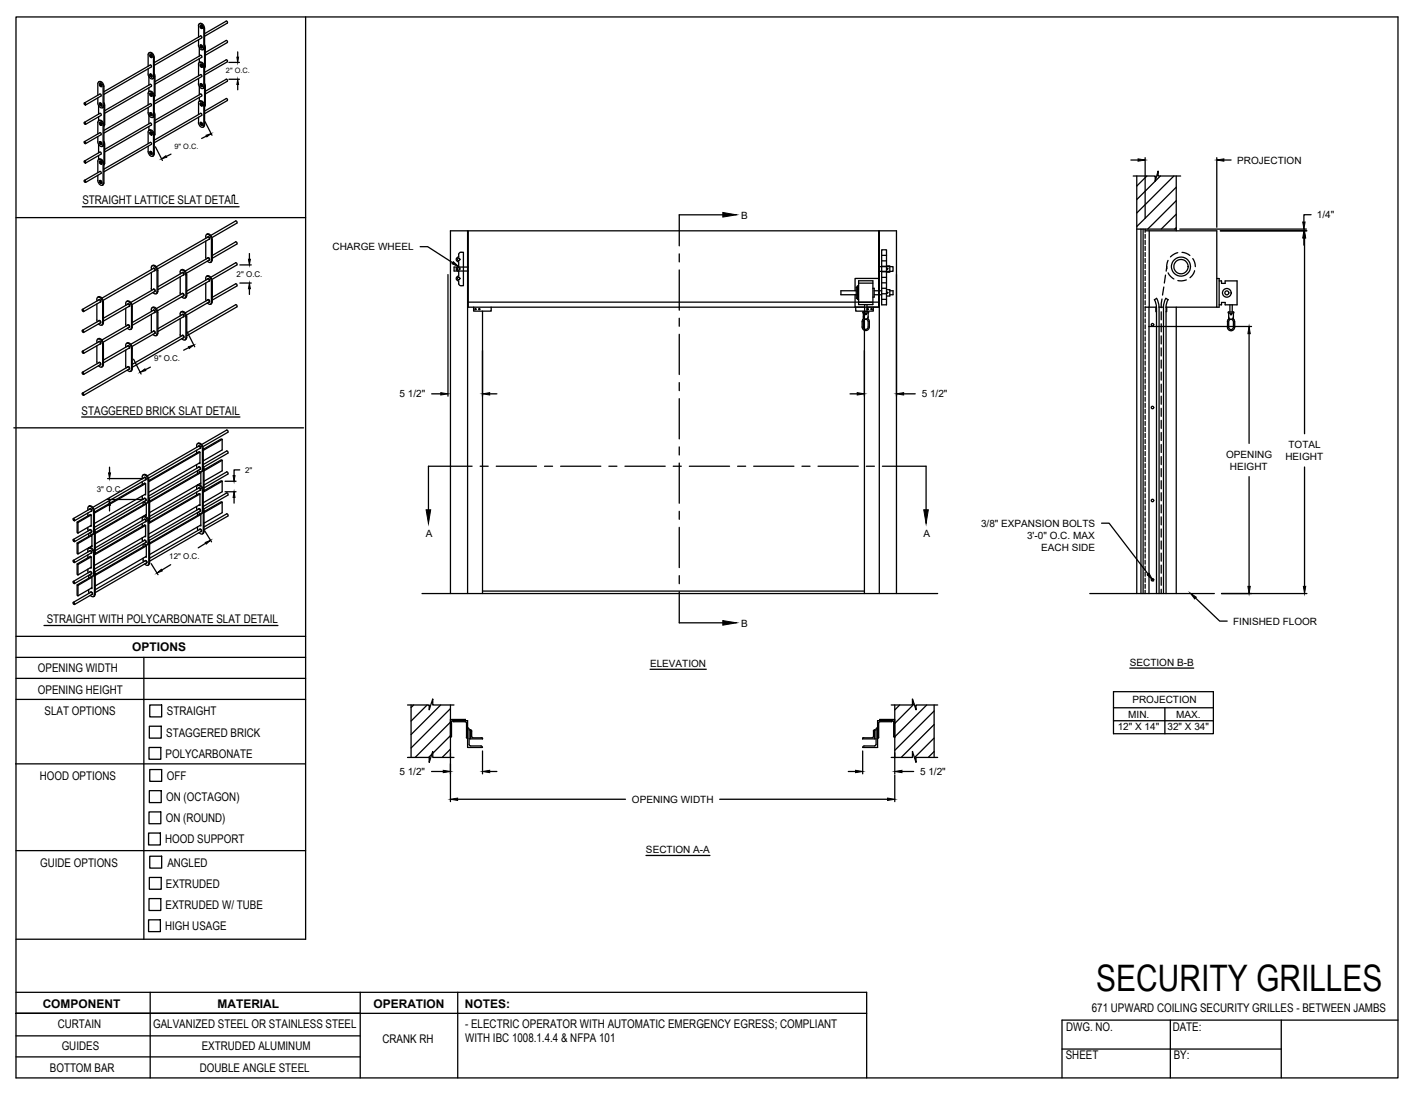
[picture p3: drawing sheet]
<svg xmlns="http://www.w3.org/2000/svg" width="279mm" height="216mm" viewBox="0 0 279 216" stroke-linecap="round" stroke-linejoin="round" font-family="sans-serif">
<!-- layer: ANNOTATIONS -->
<g fill="none" stroke="#000" stroke-width=".25">
<path d="M45.2 15.6h2M45.2 12.3h2M46.9 10.2v1.1M46.9 16.7v1M30.7 29l1.3 2.7M33.7 30.4l-.9 .5M40.4 24l1.4 2.7M40.7 26.9l-.9 .4M223.1 31.6h1.5M226 31.1v12M240.1 31.1v13.8M241.5 31.6h1.4"/>
<path d="M47.3 55.9h2.3M47.3 52.3h2.3M49.2 50v1.2M49.2 57v1.1M82.9 48.7h1.5l4.9 3.2M88.4 54.2v24M176.9 54.2v24M232.8 45.2h25M240.8 45.6h17.1M257.3 47v1.4M257.4 47v38.6M258.7 42.4h-1.4v1.4"/>
<path d="M26.4 70.9l1.4 2.9M29.7 72.5l-1 .5M36.9 65.5l1.5 2.9M37.3 68.6l-1.1 .5M85.2 77.7h1.8M95.2 69.2v9M96.6 77.7h1.4M167.7 77.7h1.4M170.6 69.2v9M178.3 77.7h2.3M226.7 64.4h20.3M246.5 65.8v21.7"/>
<path d="M21.2 94.4h7.1M21.2 98.6h7.1M21.6 92.2v1.1M21.6 99.7v1.1M44.4 97h2.2M44.4 95h2.2M46.2 98.2v1.1M47.3 92.7h-1.1v1.2M246.5 94.1v21.6M257.4 92.2v23.5M29.8 111.2l1.4 2.2M33.7 111.4l-1.8 1.1"/>
<path d="M40.4 104.8l1.3 2.1M40.6 107.2l-1.5 .9M217.4 103.3h1.4l7.7 10M235.9 118l4.8 4.6h1.4M241 117.1h16.9M128.3 132.1h11.1M219.7 136.5h19.7v8.3h-19.7zM219.7 139.7h19.7M222.9 131.8h12.6M229.8 139.7v5.1M85.2 152.3h2.3M88.9 148.6v9.6"/>
<path d="M90.3 157.7h33.1M95.2 148.2v4.5M96.6 152.3h1.4M142 157.7h33.1M167.4 152.3h1.4M170.2 148.2v4.5M176.6 148.6v4.1M176.6 153v5.2M178 152.3h2.3M219.7 142.2h19.7M127.5 168.8h12.6"/>
</g>
<g fill="#000" stroke="#000" stroke-width=".2">
<path d="M46.9 15.6l.2 1.1h-.4zM46.7 11.3h.4l-.2 1zM31.9 31.3l.8-.6 .2 .3zM40.7 26.7l1-.3-.9 .6zM224.6 31.3l1.4 .3-1.4 .2zM240.1 31.6l1.4-.3v.5zM49.2 55.9l.2 1.1h-.4zM49 51.2h.4l-.2 1.1zM89.5 51.6l1 1-1.3-.6zM257.3 45.6l.2 1.4h-.5zM257 43.8h.5l-.2 1.4zM257.4 45.6l.2 1.4h-.4z"/>
<path d="M27.7 73.5l.9-.7 .2 .3zM37.2 68.4l1-.3-.9 .7zM87 77.5l1.4 .2-1.4 .3zM95.2 77.7l1.4-.2v.5zM169.1 77.5l1.5 .2-1.5 .3zM176.9 77.7l1.4-.2v.5zM246.5 64.4l.2 1.4h-.5zM21.4 93.3h.4l-.2 1.1zM21.6 98.6l.2 1.1h-.4zM46.2 97l.2 1.2h-.4zM46 93.9h.4l-.2 1.1zM31 113.1l.8-.7 .2 .3z"/>
<path d="M40.5 107.1l1.1-.5-.9 .8zM226.4 113.5l.3-.3 .7 1.2zM234.9 117.1l1.2 .8-.4 .3zM246.2 115.7h.5l-.2 1.4zM257.2 115.7h.4l-.2 1.4zM87.5 152l1.4 .3-1.4 .2zM88.9 157.7l1.4-.2v.5zM95.2 152.3l1.4-.3v.5zM168.8 152l1.4 .3-1.4 .2zM175.1 157.5l1.5 .2-1.5 .3zM176.6 152.3l1.4-.3v.5z"/>
</g>
<!-- layer: CRANK RH -->
<g fill="none" stroke="#000" stroke-width=".25">
<path d="M223.6 34.7h4.3v1.1l.6-2v.9h4.5M224.3 34.7v82.4M226.3 34.7l-2 2M229 34.7l-4.7 4.7M231.6 34.7l-7.3 7.3M232.1 36.9l-7.8 7.8M232.1 39.6l-5.6 5.6M232.1 34.7v10.9M90.5 50.3l.2-.5h.7v6.6l-.7-.1-.2-.4M90.5 54.5a.48 .48 0 0 0-.5 .5 .48 .48 0 0 0 .5 .4v.5M90.5 50.7a.48 .48 0 0 0-.5 .5 .48 .48 0 0 0 .5 .5v.9M90.5 52.6a.48 .48 0 0 0-.5 .5 .48 .48 0 0 0 .5 .5v.9"/>
<path d="M90.5 50.3v.4M92.3 45.6v71.5M92.4 45.6v15h81v-15M92.4 52.7h-2.8v.8h2.8M92.4 59.6h81M168.7 57.4v-2.5h4.7v2.5M168.7 58.2v2.4h1.9M169 57.4h-3.1v.8h3.1M169.2 56.7h-.2v2.2h.2M169.4 55.4h2.8v4.7h-2.8zM169.4 56.4h-.2v2.7h.2M169.4 55.9h2.8"/>
<path d="M172.2 56.9h.3v1.7h-.3M172.5 57.4h1.5M172.5 58.2h1.5M173.4 52.6h2.8v1h-2.8M173.4 58.2v2.4h-2.3M173.5 45.6v71.5M174 49.3h.9v10.9h-.9zM174 53.6h.9M174 52.6h.9M174 59.1h.9M174 58h.9M174 56.9h.9"/>
<path d="M174 55.8h.9M174 54.7h.9M174 51.5h.9M174 50.4h.9M174.9 52.5h.7v1.2h-.7M174.9 57.2h.7v1.2h-.7M175 53h.1M175 57.8h.1M175.6 57.4h.6v.8h-.6M224.3 45.2h7.8M225.1 45.2v71.9M225.6 45.2v71.9"/>
<path d="M226 45.6h14.1v15h-10M226 45.2v.6M226 46.2v.8M226 47.4v.8M226 48.6v.8M226 49.8v.8M226 51v.8M226 52.2v.8M226 53.4v.8M226 54.6v.8M226 55.8v.8M226 57v.8"/>
<path d="M226 58.2v.7M226 59.4v.7M226.8 45.6v15M227.8 59.1l.3 .7 .1 .8M228.2 58.9l.4 1 .1 .7M228.2 58.9l-.4 .2M229.3 59l-.2 1.7M229.6 56.6l-.2 1.6M230 54.3l-.3 1.6M230 58.9l.5 .2-.3 .7-.1 .8M230 58.9l-.3 1-.1 .7M230.2 52.6l-.1 .9"/>
<path d="M230.5 51.4l-.3 1 .1 .6M230.5 53.8l.5 .8 .6 .5M232.1 42.3l-3 2.9M232.1 44.9l-.3 .3M232.4 49.9l-.6 .2-.9 .6M233.2 49.8l.9 .2 .7 .4M234.1 55.2l-.9 .2h-.8M235.4 51l.3 .7 .2 .9M235.7 53.4l-.2 .6-.7 .8M240.1 55h.5v5.6h-.5M240.6 55.4h.4v.5h.7v-.5h2.4v4.8h-2.4v-.5h-.7v.5h-.4M93.5 60.6v.8h3.4v-.8"/>
<path d="M95.2 61.4v55.7M168.8 60.6v.8h3.5v-.8M170.3 61.8h1v.7M170.3 61.8v.7M170.4 62.6l-.3 .7a2.18 2.18 0 0 0 .2 1.7 .71 .71 0 0 0 .8 .2 .71 .71 0 0 0 .4-.7v-1.2l-.2-.7M170.6 63.1a.48 .48 0 0 1 .7 .4v1a.48 .48 0 0 1-.5 .5 .48 .48 0 0 1-.5-.5v-1zM170.6 60.1v57M171.1 60.1v1.4M171.3 61.5l.1 .1-.1 .2M171.3 61.5h-1l-.1 .1 .1 .2M171.3 62.5a.48 .48 0 0 1-.5 .5 .48 .48 0 0 1-.5-.5M226 60.6h2.2"/>
<path d="M226 60.5v.8M226 61.7v.8M226 62.9v.8M226 64.1v.8M226 65.3v.8M226 66.5v.8M226 67.7v.8M226 68.9v.8M226 70.1v.8M226 71.2v.9M226 72.5v.7M226 73.6v.8"/>
<path d="M226 74.8v.8M226 76v.8M226 77.2v.8M226 78.4v.8M226 79.6v.8M226.7 60.6v56.5M228.1 60.6v.9h.1M228.2 60.6v56.5M228.7 60.6h.9M228.7 60.6v56.5M229.1 61.5v1.6M229.1 63.9v1.6"/>
<path d="M229.1 66.3v1.6M229.1 68.7v1.6M229.1 71.1v1.5M229.1 73.4v1.6M229.1 75.8v1.6M229.1 78.2v1.6M229.6 60.6v56.5M230.1 60.6v56.5M230.2 60.6v.9h-.1M232.1 60.6v56.5M242.4 63.5a.48 .48 0 0 1 .5-.5 .48 .48 0 0 1 .5 .5v1.1a.48 .48 0 0 1-.5 .4 .48 .48 0 0 1-.5-.4M242.4 61.8h1v.8a.48 .48 0 0 1-.5 .4 .48 .48 0 0 1-.5-.4"/>
<path d="M242.4 61.8v.8M242.4 63.5v1.1M242.5 62.6l-.3 .7a2.21 2.21 0 0 0 .2 1.8 .71 .71 0 0 0 .8 .1 .71 .71 0 0 0 .4-.6M242.7 60.2v1.4M243.1 60.2v1.4M243.4 61.6l.1 .1-.1 .1M243.4 62.6l.2 .9M243.4 61.6h-1l-.1 .1 .1 .1M243.6 63.5v1.1M226 80.8v.8M226 82v.8M226 83.2v.7"/>
<path d="M226 84.3v.9M226 85.5v.8M226 86.7v.8M226 87.9v.8M226 89.1v.8M226 90.3v.8M226 91.5v.8M226 92.7v.8M226 93.9v.8M226 95.1v.8M226 96.3v.7M226 97.5v.7"/>
<path d="M226 98.6v.8M226 99.8v.8M229.1 80.6v1.6M229.1 83v1.5M229.1 85.3v1.6M229.1 87.7v1.6M229.1 90.1v1.6M229.1 92.5v1.6M229.1 94.9v1.6M229.1 97.2v1.6M229.1 99.6v1.6M83.3 117.1h101.7"/>
<path d="M88.9 117.1v-71.5h88v71.5M95.2 116.6h75.4M215 117.1h24.6M226 101v.8M226 102.2v.8M226 103.4v.8M226 104.6v.8M226 105.8v.8M226 107v.8M226 108.2v.8M226 109.3v.9M226 110.6v.7"/>
<path d="M226 111.7v.8M226 112.9v.8M226 114.1v.8M226 115.3v.8M226 116.5v.6M229.1 102v1.6M229.1 104.4v1.6M229.1 106.8v1.6M229.1 109.2v1.5M229.1 111.5v1.6M229.1 113.9v1.6M229.1 116.3v.8"/>
<path d="M80.4 139.1h4.3v1l.7-2.2v1.2h4.2M81.1 139.1v10.4M81.6 139.1l-.5 .5M84.3 139.1l-3.2 3.2M85.4 138h.1M87 139.1l-5.9 5.9M88.9 139.1v10.4M88.9 139.8l-7.8 7.8M175.9 139.1h4.1v-1.2l.7 2.2v-1h4.3M176.6 139.1v10.4M177.5 139.1l-.9 1M180.4 138.9l-3.8 3.9"/>
<path d="M182.9 139.1l-6.3 6.3M184.3 139.1v10.4M80.4 149.5h4.3v1l.7-2.2v1.2h4.2M85.2 148.8l-.6 .7M88.9 142.5l-7 7M88.9 145.2l-3.5 3.5M88.9 147.8l-1.7 1.7M89.3 142.2l.2 .2 2.5 .1v3l.3 .2M91.6 142.2l.2-.2h-2.9v3.5l.2-.2M92.3 143.6l.3 .3v3.2l.3 .1h2l.3 .3h-2.9v-5.3l-3.1 .1-.1 3M92.3 145.8h.1M92.6 144.1h.3"/>
<path d="M92.6 145.8h2.6M92.8 144l.3 .3M92.9 144.1v1.7M93.1 144.3v1.1l.2 .2M93.3 145.6h1.7M95 145.6l.2 .2M95.2 145.8h.1M170.2 145.8h.1M170.2 145.8h2.7M170.4 145.6l-.2 .2M170.4 145.6h1.7M172.4 144.3l-.1 1.1-.2 .2"/>
<path d="M172.6 144l-.3 .3M172.6 144.1h.3M172.6 144.1v1.7M173.2 145.8h.1M173.8 142.2l-.2-.2h3v3.5l-.3-.2M175.9 149.5h4.1v-1.2l.7 2.2v-1h4.3M176.1 142.2l.2 .2M176.1 142.2h-2.9v5.3h-3l.3-.3h2.1l.2-.1 .1-3.2 .3-.3M176.1 142.2l-.2 .2-2.5 .1v3l-.2 .2M176.3 142.4v2.9M184.3 140.3l-7.7 7.8M184.3 143l-6.5 6.5"/>
<path d="M184.3 145.6l-3.9 3.9M184.3 148.3l-1.1 1.2"/>
<circle cx="90.5" cy="55" r=".24"/>
<circle cx="90.5" cy="51.2" r=".24"/>
<circle cx="90.5" cy="53.1" r=".24"/>
<circle cx="175.1" cy="53" r=".1"/>
<circle cx="175.1" cy="57.8" r=".1"/>
<circle cx="233" cy="52.6" r="1.41"/>
<circle cx="233" cy="52.6" r="1.88"/>
<circle cx="242.1" cy="57.8" r=".86"/>
<circle cx="242.1" cy="57.8" r=".39"/>
<circle cx="93.8" cy="61" r=".12"/>
<circle cx="94.6" cy="61" r=".12"/>
<circle cx="170.8" cy="62" r=".12"/>
<circle cx="171.2" cy="61" r=".12"/>
<circle cx="171.9" cy="61" r=".12"/>
<circle cx="227.4" cy="64.1" r=".24"/>
<circle cx="242.9" cy="62" r=".12"/>
<circle cx="227.4" cy="80.4" r=".24"/>
<circle cx="227.4" cy="98.8" r=".24"/>
<circle cx="227.4" cy="114.4" r=".24"/>
</g>
<path d="M95.2 67.2h.1" fill="none" stroke="#000" stroke-width=".2"/>
<!-- layer: SECTION CUTS -->
<g fill="none" stroke="#000" stroke-width=".25">
<path d="M134 50.1v1.6M134 53.3v7.9M142.6 42.4h-8.6v6.1M134 62.8v1.6M134 66v7.9M134 75.5v1.6M134 78.7v7.9M93.2 92h-8.7v8.6M94.7 92h1.6M97.9 92h8M107.4 92h1.6M110.6 92h8"/>
<path d="M120.1 92h1.6M123.3 92h8M132.8 92h1.6M134 88.2v1.6M134 91.4v7.9M136 92h8M145.5 92h1.6M148.7 92h8M158.2 92h1.6M161.4 92h8M170.9 92h1.6M174.1 92h8.6v8.6"/>
<path d="M134 100.9v1.6M134 104.1v7.9M134 113.6v1.6M134 116.8v6.1h8.6"/>
</g>
<path d="M142.6 41.9l2.7 .5-2.7 .4zM84.1 100.6h.9l-.5 2.7zM182.3 100.6h.9l-.5 2.7zM142.6 122.5l2.7 .4-2.7 .5z" fill="#000" stroke="#000" stroke-width=".2"/>
<!-- layer: DETAILS -->
<g fill="none" stroke="#000" stroke-width=".25">
<path d="M19.3 18.8l.1-2.5a.77 .77 0 0 1 .9 .8v3.9M19.3 19.3a1.87 1.87 0 0 0 .3 1.8l.5 .2 .2-.4M19.6 16.1l-.1 .1M19.6 16.1a.86 .86 0 0 1 .9 .9M19.7 16.6l.2-.1 .1 .2v.3M19.7 16.6l.3 .1v.4l-.3-.2zM19.7 18.6l-3 1.7M19.7 18.6l.2 .1v.2l-3 1.8M19.7 16.7l.2 .3zM20.1 17.1h-.1M20.5 18.1l9.1-5.3 .3 .1v.3l-9.4 5.4M20.5 17v19.2"/>
<path d="M29.2 18.4l.1-.2a.77 .77 0 0 1 1 .8M29.2 14.6l.1 .3a.72 .72 0 0 0 .9 .6l.1-.3M29.2 10.8l.1-.3a.77 .77 0 0 1 1 .9v3.8M29.2 10.8v2.3M29.2 13.6v1M29.2 18.4v2.3M29.4 17.3v.8a.72 .72 0 0 1 .8 .1 .72 .72 0 0 1 .2 .7M29.4 15.1v1.7M29.4 10.5a.72 .72 0 0 1 .8 0 .72 .72 0 0 1 .2 .8v19.1M29.6 18.5l.3 .1v.4l-.3-.2zM29.6 14.6l.3 .2v.4l-.3-.2zM29.6 10.8l.3 .2v.3l-.3-.1z"/>
<path d="M29.7 18.6l.1 .3zM29.7 14.8l.1 .3zM29.7 10.9l.1 .3zM29.7 18.4l.3 .2v.3M29.7 14.6l.3 .2v.3M29.7 10.8l.3 .1v.4M29.7 18.4l-.1 .1M29.7 14.6h-.1M29.7 10.8h-.1M30 19h-.1M30 15.2h-.1M30 11.3l-.1 .1"/>
<path d="M30.3 19l-.1 4.1a.77 .77 0 0 1-1-.9M30.3 15.5l-.2 .1M30.4 15.1l-.1 .3M30.4 14.5l.2 .5M30.6 15v3.8l-.2 .4M30.6 16.1l9-5.2 .2 .1v.3l-9.2 5.3M39.2 5.1v-.3a.77 .77 0 0 1 1 .8M39.2 15v-2.6a.77 .77 0 0 1 1 .9l-.1 4.1a.77 .77 0 0 1-.9-.9v-1M39.2 5.1v2.2M39.3 4.7a.72 .72 0 0 1 .8 .1 .72 .72 0 0 1 .2 .8l.1 19.1-.3 .4M39.3 11.6v.8a.72 .72 0 0 1 .8 0 .72 .72 0 0 1 .2 .8M39.3 19.2v.8a.72 .72 0 0 1 .8 .1 .72 .72 0 0 1 .2 .7"/>
<path d="M39.3 9.4v1.7M39.3 17v1.7M39.5 5.1l.3 .2v.3l-.3-.2zM39.5 8.9l.3 .2v.3l-.3-.1zM39.5 12.7l.3 .2v.4l-.3-.2zM39.5 16.6l.3 .1v.4l-.3-.2zM39.5 5.1h.3l.1 .1v.4M39.5 8.9h.3l.1 .1v.5M39.5 12.7h.3l.1 .2v.4M39.5 16.6l.3-.1 .1 .2v.3M39.6 7.1l.2 .1v.3l-9.4 5.4M39.6 14.7l.2 .1v.3l-9.4 5.4"/>
<path d="M39.6 7.1l-9.2 5.3M39.6 14.7l-9.2 5.3M39.6 5.2l.2 .3zM39.6 9l.2 .3zM39.6 12.8l.2 .3zM39.6 16.7l.2 .3zM39.9 17.1h.1M40.2 5.7l-.1 4a.77 .77 0 0 1-.9-.8v-1M40.3 17l-.2 .5M40.3 9.4l-.2 .4M40.4 16.4l.1 .5M40.4 8.8l.1 .5v3.8l-.2 .3"/>
<path d="M40.5 17v3.8l-.2 .3M44.6 4.2l.3 .1-.1 .2M44.6 4.2l-4.2 2.4M44.8 19.8l.1-.2-.3-.2-4.2 2.5M44.8 16l.1-.2-.3-.2-4.1 2.4M44.8 12.2l.1-.3-.3-.1-4.2 2.5M44.8 8.4l.1-.3-.3-.1-4.1 2.4M44.9 4.6l-4.5 2.6M44.9 12.2l-4.5 2.6M44.9 16l-4.4 2.5M44.9 8.4l-4.4 2.5M44.9 19.8l-4.5 2.6"/>
<path d="M16.6 20.3l.3 .1v.3l-.3-.1zM16.6 27.9l.3 .2v.2l-.3-.1zM16.6 35.6l.3 .1v.3l-.3-.1zM16.6 24.1l.3 .2v.2l-.3-.1zM16.6 31.8l.3 .1v.3l-.3-.2zM19.3 26.9a1.87 1.87 0 0 0 .3 1.8l.5 .2 .2-.3M19.3 26.4l.1-2.5a.77 .77 0 0 1 .9 .9v3.8M19.3 34.6a1.87 1.87 0 0 0 .3 1.7l.5 .3 .2-.4M19.3 34.1l.1-2.6a.77 .77 0 0 1 .9 .9v3.8M19.5 23.1v.7a.75 .75 0 0 1 .7 .1 .75 .75 0 0 1 .3 .8M19.5 30.7v.8a.73 .73 0 0 1 .7 0 .73 .73 0 0 1 .3 .8M19.5 20.8v1.7"/>
<path d="M19.5 28.5v1.7M19.7 20.4l.2-.1 .1 .2v.4M19.7 28h.2l.1 .1v.4M19.7 24.2h.2l.1 .1v.4M19.7 35.7l.2-.1 .1 .2v.4M19.7 31.8h.2l.1 .2v.3M19.7 20.4l.3 .1v.4l-.3-.2zM19.7 28l.3 .2v.3l-.3-.1zM19.7 24.2l.3 .2v.3l-.3-.2zM19.7 35.6l.3 .2v.4l-.3-.2zM19.7 31.8l.3 .2v.4l-.3-.2zM19.7 26.2l-3 1.8"/>
<path d="M19.7 33.8l-3 1.8M19.7 22.4l-3 1.8M19.7 30l-3 1.8M19.7 26.2l.2 .1v.3l-3 1.7M19.7 33.8l.2 .2v.2l-3 1.8M19.7 22.4l.2 .1v.2M19.7 30l.2 .1v.3M19.7 20.5l.2 .3zM19.7 28.1l.2 .3zM19.7 24.3l.2 .3zM19.7 35.8l.2 .3zM19.7 31.9l.2 .4z"/>
<path d="M19.9 22.8l-3 1.7M19.9 30.4l-3 1.8M20.1 20.9h-.1M20.1 28.5l-.1 .1M20.1 24.7h-.1M20.1 36.2h-.1M20.1 32.3l-.1 .1M20.3 21.2l-.1 .1M20.3 36.5l-.1 .1M20.5 20.8l-.2 .4M20.5 28.5l-.3 .4M20.5 36.1l-.2 .4"/>
<path d="M20.5 20.2l.1 .6M20.5 27.9l.1 .5M20.6 24.6l-.1 .3M20.6 32.2l-.1 .4M20.7 29.5l8.9-5.2 .3 .1v.3l-9.2 5.3M20.7 21.8l8.9-5.2 .3 .2v.2l-9.2 5.4M20.7 20.8v3.8M20.7 28.4v3.8M29.2 26.1l.1-.3a.77 .77 0 0 1 1 .9M29.2 21.2v1M29.2 26.1v2.2M29.2 28.9v1"/>
<path d="M29.4 25v.7a.72 .72 0 0 1 .8 .1 .72 .72 0 0 1 .2 .8M29.4 22.8v1.6M29.6 29.9l.3 .2v.4l-.3-.2zM29.6 26.1l.3 .2v.3l-.3-.1zM29.6 22.3l.3 .1v.4l-.3-.2zM29.7 30l.1 .4zM29.7 26.2l.1 .3zM29.7 22.4l.1 .3zM29.7 29.9l.3 .2v.3M29.7 26.1l.3 .1v.4M29.7 22.2l.3 .2v.4M29.7 29.9h-.1"/>
<path d="M29.7 26.1h-.1M29.7 22.2l-.1 .1M29.9 28.5v-.3l-.3-.1-9.1 5.3M29.9 20.8v-.2l-.3-.1-9.1 5.2M29.9 20.8l-9.4 5.5M29.9 28.5l-9.4 5.4M30 22.8h-.1M30 30.4l-.1 .1M30 26.6h-.1M30.3 26.7l-.1 4.1a.77 .77 0 0 1-1-.9M30.3 30.8h-.2M30.3 23.1l-.2 .1"/>
<path d="M30.4 30.4l-.1 .3M30.4 22.7l-.1 .4M30.4 22.2l.2 .5M30.6 22.7v3.8l-.2 .3M30.6 23.7l9-5.1 .2 .1v.2l-9.2 5.4M39.5 20.4l.3 .1v.4l-.3-.2zM39.5 24.2l.3 .2v.3l-.3-.2zM39.5 20.4l.3-.1 .1 .2v.4M39.5 24.2h.3l.1 .1v.4M39.6 22.4l.2 .1v.2M39.6 22.4l-9.2 5.3M39.6 20.5l.2 .3z"/>
<path d="M39.6 24.3l.2 .3zM39.8 22.8l-9.4 5.4M39.9 24.7h.1M40.2 20.9v-.2a.72 .72 0 0 0-1-.6v2.5M40.2 21l-.1 4a.77 .77 0 0 1-.9-.8v-1.1M45.9 38.6l.2-.1 .2 .1M19.1 59v.4M19.1 60v3.2M19.1 59l.2-.3a.95 .95 0 0 1 .9 1M19.3 58.7a.72 .72 0 0 1 1.1 .6v4.4l-.2 .4M19.5 59.2a.26 .26 0 0 1 .3 .1 .26 .26 0 0 1-.1 .3M19.8 59.6v-.3l-.2-.1-3.3 1.9"/>
<path d="M19.8 59.6l-3.3 1.9M20.3 59.7v4.1M25 59.5a.81 .81 0 0 1 .8 .1 .81 .81 0 0 1 .3 .8v4.2l-.3 .4M25.8 59.7l4.5-2.6 .2 .1v.3l-4.4 2.6M29.9 53.2l.1-.7a.99 .99 0 0 1 1 1l-.1 4.3-.4 .2-.3-.3M29.9 53.8v3.5M30 52.5a.72 .72 0 0 1 1.1 .6v.3M30.2 57.2v-.1a.27 .27 0 0 1 .4 .1 .27 .27 0 0 1-.1 .4M30.2 53a.27 .27 0 0 1 .4 .1 .27 .27 0 0 1-.1 .3M30.3 52.9l.2 .2v.3l-10.1 5.9M30.3 53l-10.2 5.8M30.9 52.6l10.1-5.8 .3 .1v.3l-10.2 5.9"/>
<path d="M31 57.9l-.2 .1M31.1 57.5l-.1 .4M31.2 53.4v4.1M35.5 57.8l.1 .4M35.5 53.7l.2-.4a.95 .95 0 0 1 1 1M35.6 53.7v.4M35.6 54.6v3.2M35.7 53.3a.72 .72 0 0 1 1.1 .7v4.4l-.1 .3M35.9 58v-.1a.27 .27 0 0 1 .4 .2 .27 .27 0 0 1-.1 .3M35.9 53.9v-.1a.27 .27 0 0 1 .4 .1 .27 .27 0 0 1-.1 .4M36 53.8l.2 .1v.3M36 53.8l-4.8 2.8"/>
<path d="M36.2 58.3v-.2l-.2-.2-5.1 3M36.2 58.4l-5.1 2.9M36.2 54.2l-5 3M36.7 58.5l-.3 .4-.5-.3M36.7 54.3v4.2M36.7 58.7l-.2 .1M40.6 47l.2-.7a.95 .95 0 0 1 .9 1v4.3l-.4 .2-.4-.3M40.6 47.6l.1 3.5M40.6 55.3l.2-.8a.95 .95 0 0 1 .9 1v4.2a.32 .32 0 0 1-.4 .3l-.4-.2M40.6 55.9v3.1M40.6 59l.1 .4M40.8 54.5a.73 .73 0 0 1 1 .7l.1 4.4-.2 .3"/>
<path d="M40.8 46.3l.1-.1a.95 .95 0 0 1 1 1M41 59.2a.26 .26 0 0 1 .3 .1 .26 .26 0 0 1-.1 .3M41 46.8a.26 .26 0 0 1 .3 .1 .26 .26 0 0 1-.1 .3M41 50.9a.26 .26 0 0 1 .3 .1 .26 .26 0 0 1-.1 .4M41 55.1v-.1a.3 .3 0 0 1 .3 .2 .3 .3 0 0 1 0 .3h-.1M41 55l.3 .2v.2l-4.4 2.6M41 55l-4.1 2.4M41.3 51.3l-4.5 2.6M41.3 51.3v-.3l-.3-.1-4.4 2.6M41.6 54.7l4.9-2.9 .2 .2v.3l-4.9 2.8M41.7 59.9l-.1 .1M41.7 51.7l-.1 .1"/>
<path d="M41.9 51.3l-.2 .4M41.9 58.7l4.6-2.7 .2 .1v.3l-4.8 2.8M41.9 47.2v4.1M46.5 47.7l.2 .2v.2l-4.8 2.9M46.5 47.7l-4.6 2.7M46.7 44v-.3l-.2-.1-4.9 2.9M46.8 44l-5 2.9M16.3 61.1l.2 .1v.3l-.2-.2zM16.3 69.3l.2 .2v.2l-.2-.1zM16.3 77.6l.2 .1v.3l-.2-.1zM16.3 65.2l.2 .1v.3l-.2-.1zM16.3 73.5l.2 .1v.3l-.2-.2z"/>
<path d="M16.3 77.6l8.9-5.2 .3 .1v.3l-9 5.2M19.1 67.3v.4M19.1 68.2v3.2M19.1 63.1l.1 .4M19.1 71.4l.1 .4M19.1 67.3l.2-.4a.95 .95 0 0 1 .9 1M19.3 66.9a.72 .72 0 0 1 1.1 .7v4.4l-.2 .3M19.5 63.4v-.1a.27 .27 0 0 1 .4 .1 .27 .27 0 0 1-.2 .4M19.5 71.6v-.1a.27 .27 0 0 1 .4 .2 .27 .27 0 0 1-.2 .3M19.5 67.5v-.1a.27 .27 0 0 1 .4 .1 .27 .27 0 0 1-.2 .4M19.6 67.4l.2 .1v.3M19.6 67.4l-3.3 1.9"/>
<path d="M19.8 63.7v-.3l-.2-.1-3.3 1.9M19.8 72v-.3l-.2-.2-3.3 2M19.8 67.8l-3.3 1.9M19.8 63.7l-3.3 1.9M19.8 72l-3.3 1.9M20.2 63.8l-.2 .4-.6-.3M20.2 72.1l-.2 .4-.6-.3M20.3 67.9v4.2M20.3 64.1l-.2 .1M20.3 72.3l-.2 .1M20.4 71.1l4.8-2.8 .3 .1v.3l-5.1 2.9M20.4 62.8l4.8-2.8 .3 .1v.3l-5.1 3"/>
<path d="M24.8 68.5l.2-.7a.95 .95 0 0 1 .9 1M24.8 69.1l.1 3.5M24.8 60.3l.2-.8a.95 .95 0 0 1 .9 1l.1 4.2M24.8 60.8v3.2M24.8 64l.1 .3M25 67.8a.72 .72 0 0 1 1.1 .6v4.4M25.2 68.3a.27 .27 0 0 1 .3 .1 .27 .27 0 0 1-.1 .3M25.2 72.5v-.1a.27 .27 0 0 1 .3 .1 .27 .27 0 0 1-.1 .4M25.2 64.2v-.1a.26 .26 0 0 1 .3 .1 .26 .26 0 0 1-.1 .4M25.2 60a.26 .26 0 0 1 .4 .1 .26 .26 0 0 1-.2 .4M25.5 64.5v-.2l-.3-.2-5.1 3M25.5 64.6l-5.1 2.9"/>
<path d="M25.9 64.6l-.2 .4-.6-.2M26 68.8l-.1 4.3-.4 .2-.4-.3M26 73.2l-.2 .1M26.1 72.8l-.2 .4M26.1 63.6l4.2-2.4 .2 .2v.2l-4.4 2.6M29.9 61.5l.1-.8a.95 .95 0 0 1 1 1v4.2l-.3 .4-.5-.3M29.9 62v3.6M30 60.7a.72 .72 0 0 1 1.1 .7v.2M30.2 61.3v-.1a.26 .26 0 0 1 .4 .1 .26 .26 0 0 1-.1 .4M30.2 65.4a.26 .26 0 0 1 .4 .1 .26 .26 0 0 1-.1 .3M30.5 65.8v-.3l-.2-.1-4.5 2.5M30.5 65.8l-4.4 2.6"/>
<path d="M31 66.1l-.2 .2M31.1 65.8l-.1 .3M31.2 61.7v4.1M35.5 66.1l.1 .3M35.5 61.9l.2-.3a.95 .95 0 0 1 1 1M35.6 61.9v.4M35.6 62.9v3.2M35.9 61.5a.95 .95 0 0 1 .9 1l.1 4.1M35.9 61.5l-.2 .1M35.9 66.3v-.1a.26 .26 0 0 1 .4 .1 .26 .26 0 0 1-.1 .4M35.9 62.1a.27 .27 0 0 1 .4 .1 .27 .27 0 0 1-.1 .3M36 66.2l.2 .1v.3"/>
<path d="M36 62.1l.2 .1v.3M36 62.1l-4.8 2.8M36 66.2l-9.9 5.7M36.2 62.5l-5 2.9M36.2 66.6l-10.1 5.9M36.6 61.7l4.4-2.5 .3 .1v.3l-4.5 2.6M36.7 66.7l-.3 .4-.5-.3M36.7 62.6v4.1M36.7 67l-.2 .1M36.8 66.6l-.1 .4M46.7 60.5v-.2l-.2-.2-9.6 5.6M46.8 60.6l-9.9 5.7"/>
<path d="M17.5 99.9a.73 .73 0 0 1 1.1 .7v.3M28.1 97.9v.7M28.1 94.1v.4M28.1 95.1v.5M28.1 94.1l.1-.4a.99 .99 0 0 1 1 1.1v4.3l-.4 .2-.4-.3M28.2 93.7a.72 .72 0 0 1 1.1 .7l.1 16.8-.3 .4-.5-.3M28.2 99.1v.6M28.4 98.4a.27 .27 0 0 1 .4 .1 .27 .27 0 0 1-.1 .3M28.4 94.3v-.1a.27 .27 0 0 1 .4 .2 .27 .27 0 0 1-.1 .3M28.6 97.6l.1 .1v-2.3l-.1-.1-10 5.8M28.7 97.5l-10.1 5.8M28.7 95.4l-10.1 5.9"/>
<path d="M28.7 98.8v-.3l-.2-.1-9.9 5.7M28.8 98.8l-10.1 5.8M28.9 99.5v2.2l-.2-.1M28.9 99.5l-.2-.1-9.9 5.7M28.9 99.5l-10.1 5.8M29.3 98.1l.2 .6M29.4 98.8l-.1 .2-.3 .3M29.4 99h.1M29.5 98.7v4.1M38.8 88.3l.2-.8a.95 .95 0 0 1 .9 1.1M38.8 96.6l.2-.8a.95 .95 0 0 1 .9 1M38.8 91.7l.1 .7"/>
<path d="M38.8 88.9v.5M38.8 97.1v.6M38.8 99.9v.4M39 87.6a.72 .72 0 0 1 1 .6l.1 16.8-.3 .4-.5-.3M39 95.7v.1l.1-.1M39 92.9v.7M39.1 95.7a.95 .95 0 0 1 1 1M39.2 88.1v-.1a.27 .27 0 0 1 .3 .2 .27 .27 0 0 1-.1 .3M39.2 92.2a.26 .26 0 0 1 .3 .1 .26 .26 0 0 1-.1 .3M39.2 96.4v-.1a.26 .26 0 0 1 .3 .1 .26 .26 0 0 1-.1 .4M39.2 88l.3 .2v.2M39.2 92.2l.3 .1v.3"/>
<path d="M39.2 96.3l.3 .1v.3M39.2 88l-10.1 5.9M39.2 92.2l-9.8 5.7M39.2 96.3l-9.7 5.6M39.3 91.4l.2 .1v-2.2l-.2-.1-9.9 5.7M39.4 89.2l-10 5.9M39.5 91.3l-10.1 5.8M39.5 99.6l-10.1 5.8M39.5 97.5v2.3l-.2-.1M39.5 97.5l-.2-.1-9.8 5.7M39.5 97.5l-10.1 5.8M39.5 92.6l-10 5.8"/>
<path d="M39.5 88.5l-10.2 5.8M39.5 96.7l-10 5.8M39.6 93.3l-10.1 5.8M39.6 93.3l-.2-.1-9.9 5.7M39.6 93.3v2.2l-.2-.1M39.6 95.3l-10.1 5.9M39.9 92.7l-.2 .4-.6-.3M39.9 88.6v4.1M39.9 96.8v4.2M39.9 93l-.1 .1M40.1 92.6h.1M40.1 96.7v.1"/>
<path d="M40.1 92.6l-.2 .4M40.1 92l.2 .5M40.1 92.8h.1M40.3 92.5v4.1l-.2 .4M43.8 86.7l-.1-.1-3.6 2.1M43.8 90.8l-.1-.1-3.4 2M43.8 95l-.1-.1-3.5 2M43.8 99.1l-.1-.1-3.4 2M43.8 86.7v2.1l-3.7 2.2M43.8 90.8v2.1l-3.5 2.1M43.8 95v2l-3.7 2.2M43.8 99.1v2.1l-3.5 2.1"/>
<path d="M43.8 99.1l-3.5 2.1M43.8 95l-3.7 2.1M43.8 90.8l-3.5 2.1M43.8 86.7l-3.7 2.2M44.7 84.9l.3 .1v.3M44.7 84.9l-4.9 2.8M45 97.7v-.3l-.3-.1-4.6 2.6M45 93.5v-.2l-.3-.2-4.4 2.6M45 89.4v-.3l-.3-.1-4.6 2.7M45 85.3l-5 2.8M45 89.4l-4.8 2.8M45 93.6l-4.7 2.7"/>
<path d="M45 97.7l-4.8 2.8M14.5 102.3l.2 .2v.3l-.2-.2zM14.5 110.6l.2 .1v.3l-.2-.1zM14.5 118.9l.2 .1v.3l-.2-.2zM14.5 106.5l.2 .1v.3l-.2-.2zM14.5 114.7l.2 .2v.3l-.2-.2zM14.5 106.5l3.3-1.9 .2 .1v.3l-3.3 1.9M14.5 110.6l3.3-1.9 .2 .1v.3l-3.3 1.9M15.2 115.4l2.8-1.6 .1 .1v2.3l-.1-.1M15.4 103.1l-.2-.1v2.1l.2 .1M15.4 107.3l-.2-.1v2l.2 .1M15.4 111.4l-.2-.1v2.1l.2 .1"/>
<path d="M15.4 115.5l-.2-.1v2.1l.2 .1M17.3 100.7l.2-.8a.95 .95 0 0 1 1 1v4.2a.32 .32 0 0 1-.5 .3l-.3-.2M17.3 104.1l.1 .7M17.3 101.3v.5M17.3 108.6v.3M17.3 109.5v.6M17.3 112.3v.4M17.3 108.5l.2-.3a.96 .96 0 0 1 1 1l-.1 4.3-.4 .2-.3-.2M17.3 112.7l.1 .3M17.5 116.7l.1 .4M17.5 108.1v.1a.84 .84 0 0 1 1.1 .9M17.5 105.3v.6"/>
<path d="M17.5 113.6v.5M17.5 116.4v.3M17.7 100.5l.1-.1a.3 .3 0 0 1 .3 .2 .3 .3 0 0 1-.1 .3h-.1M17.7 104.6a.26 .26 0 0 1 .4 .1 .26 .26 0 0 1-.2 .3M17.7 112.9v-.1a.27 .27 0 0 1 .4 .2 .27 .27 0 0 1-.2 .3M17.7 108.8v-.1a.27 .27 0 0 1 .4 .1 .27 .27 0 0 1-.2 .4M17.8 103.8l.2 .1v-2.3l-2.6 1.5v2.1M17.8 112.1h.2v-2.2l-2.6 1.5v2.1M17.8 116.9h.1a.27 .27 0 0 1 .3 .1 .27 .27 0 0 1-.1 .3M17.9 116.9l.3 .1v.3M17.9 116.9l-3.4 2M18 103.7l-2.6 1.5"/>
<path d="M18 101.6l-.2-.1-2.6 1.5M18 112l-2.6 1.5M18 109.9l-.2-.1-2.6 1.5M18 100.9l-3.3 1.9M18 113.2l-3.3 2M18 100.8v-.2l-.2-.2-3.3 1.9M18 113.2v-.2l-.2-.2-3.3 1.9M18.1 107.7l-2.7 1.6v-2l2.7-1.6v2.2l-.1-.1M18.1 113.9l-2.7 1.6v2.1M18.1 105.7l-.1-.1-2.8 1.6M18.1 116l-2.7 1.6M18.2 117.3l-3.5 2"/>
<path d="M18.3 100.1l10.2-5.9 .2 .2v.2l-10.1 5.9M18.6 113.2l-.3 .5M18.6 105h.1M18.6 105l-.3 .5M18.6 117.4l-.3 .4-.5-.3M18.6 112.6l.2 .6v4.1l-.2 .3M18.6 104.3l.2 .6M18.6 112.3l9.9-5.7 .2 .2v.2l-10 5.8M18.6 105.2h.1M18.6 113.5h.1M18.6 100.9v16.5M18.6 117.7l-.1 .1"/>
<path d="M18.8 104.9v4.1l-.2 .4M18.8 116.4l9.9-5.8 .2 .2v.3l-10.1 5.8M28.1 102.8l.1-.8a.95 .95 0 0 1 1 1v4.1l-.3 .4-.5-.2M28.1 106.1v.7M28.1 103.3v.6M28.2 110.2l.1 .7M28.2 101.9v.1a.85 .85 0 0 1 1.2 .9M28.2 107.4v.5M28.4 102.6v-.1a.27 .27 0 0 1 .4 .1 .27 .27 0 0 1-.1 .4M28.4 106.7v-.1a.26 .26 0 0 1 .4 .2 .26 .26 0 0 1-.1 .3M28.5 102.5l.2 .1v.3l-9.9 5.8M28.5 102.5l-9.7 5.6"/>
<path d="M28.6 105.9h.1v-2.2l-.1-.1-9.8 5.7M28.6 110.7a.27 .27 0 0 1 .4 .1 .27 .27 0 0 1-.2 .3M28.7 105.8l-10.1 5.8M28.7 103.7l-10.1 5.8M28.9 107.7v2.3l-.2-.1M28.9 107.7l-.2-.1-9.9 5.8M28.9 101.5l-10.1 5.9M28.9 107.7l-10.1 5.9M28.9 109.8l-10.1 5.8M29.2 107.4l-.2 .1M29.3 106.4l.2 .6M29.4 107l-.2 .4"/>
<path d="M29.4 107.3h.1M29.4 111.5h-.2M29.5 102.8l-.2 .4M29.5 111.1l-.2 .3M29.5 107v4.1M38.8 100.3l.1 .3M39 104v.7M39 101.2v.5M39.2 100.5v-.1a.26 .26 0 0 1 .3 .1 .26 .26 0 0 1-.1 .4M39.2 100.4l.3 .2v.2M39.2 100.4l-9.8 5.8M39.3 104.5h.1a.26 .26 0 0 1 .3 .1 .26 .26 0 0 1-.1 .3"/>
<path d="M39.4 104.4l.3 .2v.3M39.5 104.5l-10 5.7M39.5 100.9l-10 5.7M39.6 101.5h-.1l-10 5.7M39.6 101.5v2.3l-.1-.1M39.6 101.5l-10.1 5.9M39.6 103.6l-10.1 5.8M39.7 104.9l-10.2 5.8M39.9 101l-.2 .4-.6-.3M39.9 101.2l-.1 .1M40.1 100.8l-.2 .4M40.1 100.2l.2 .6v4.1l-.4 .5"/>
<path d="M40.1 101.1h.1M45 101.8v-.3l-.3-.1-4.4 2.6M45 101.8l-4.7 2.7"/>
</g>
<!-- layer: TITLE BLOCK -->
<g fill="none" stroke="#000" stroke-width=".25">
<path d="M3.2 3.3h272.6v209.4h-272.6zM60.3 3.3v182.1h-57.1M3.2 42.9h57.1M16.3 40.8h30.9M2.7 84.4h57.2M16.1 82.3h31.2M3.2 133.9h57.1M3.2 138h57.1M3.2 129.7h57.1M3.2 125.6h57.1M8.7 123.4h46.1M28.4 129.7v55.7"/>
<path d="M29.5 139.1h2.4v2.4h-2.4zM3.1 150.7h57.1M29.4 147.5h2.3v2.3h-2.3zM29.5 143.3h2.3v2.4h-2.3zM29.5 156h2.3v2.4h-2.3zM29.5 151.9h2.4v2.3h-2.4zM3.2 167.9h57.1M29.3 164.4h2.3v2.4h-2.3zM29.4 160.2h2.3v2.4h-2.3zM29.4 177.3h2.3v2.4h-2.3zM29.5 173.2h2.3v2.3h-2.3zM29.5 169h2.4v2.3h-2.4z"/>
<path d="M3.2 195.8h167.8v16.9M29.3 181.5h2.3v2.4h-2.3zM29.6 195.8v16.9M71.1 200h-67.9h167.8M71.1 195.8v16.9M90.3 195.8v16.9M3.2 208.6h67.9M3.2 204.4h67.9M209.6 207h43.2M230.9 201.3v11.4M252.8 201.3v11.4M275.8 201.3h-66.2v11.4"/>
</g>
<text font-size="7.2" x="216.3" y="195.5">SECURITY GRILLES</text>
<g font-size="2.4">
<text x="16.3" y="40.3">STRAIGHT LATTICE SLAT DETAIL</text>
<text x="16.1" y="81.8">STAGGERED BRICK SLAT DETAIL</text>
<text x="9.2" y="123">STRAIGHT WITH POLYCARBONATE SLAT DETAIL</text>
<text x="26.1" y="128.4">OPTIONS</text>
<text x="7.5" y="132.7">OPENING WIDTH</text>
<text x="7.5" y="136.9">OPENING HEIGHT</text>
<text x="8.8" y="141.2">SLAT OPTIONS</text>
<text x="32.9" y="141.2">STRAIGHT</text>
<text x="32.7" y="149.5">POLYCARBONATE</text>
<text x="32.8" y="145.4">STAGGERED BRICK</text>
<text x="7.9" y="153.9">HOOD OPTIONS</text>
<text x="32.9" y="153.9">OFF</text>
<text x="32.8" y="158.1">ON (OCTAGON)</text>
<text x="32.6" y="166.5">HOOD SUPPORT</text>
<text x="32.7" y="162.3">ON (ROUND)</text>
<text x="7.9" y="171">GUIDE OPTIONS</text>
<text x="33" y="171">ANGLED</text>
<text x="32.7" y="179.4">EXTRUDED W/ TUBE</text>
<text x="32.7" y="175.2">EXTRUDED</text>
<text x="32.6" y="183.6">HIGH USAGE</text>
<text x="8.4" y="198.9">COMPONENT</text>
<text x="11.4" y="202.8">CURTAIN</text>
<text x="30.2" y="202.9">GALVANIZED STEEL OR STAINLESS STEEL</text>
<text x="42.9" y="198.8">MATERIAL</text>
<text x="73.7" y="198.9">OPERATION</text>
<text x="91.7" y="198.9">NOTES:</text>
<text x="91.8" y="202.8">- ELECTRIC OPERATOR WITH AUTOMATIC EMERGENCY EGRESS; COMPLIANT</text>
<text x="210.4" y="203.6">DWG. NO.</text>
<text x="215.4" y="199.8">671 UPWARD COILING SECURITY GRILLES - BETWEEN JAMBS</text>
<text x="231.4" y="203.4">DATE:</text>
<text x="12.2" y="207.3">GUIDES</text>
<text x="39.8" y="207.2">EXTRUDED ALUMINUM</text>
<text x="75.5" y="205.8">CRANK RH</text>
<text x="91.8" y="205.7">WITH IBC 1008.1.4.4 &amp; NFPA 101</text>
<text x="210.3" y="209.1">SHEET</text>
<text x="231.6" y="209">BY:</text>
<text x="9.8" y="211.5">BOTTOM BAR</text>
<text x="39.4" y="211.6">DOUBLE ANGLE STEEL</text>
</g>
<g font-size="2">
<text x="244.1" y="32.3">PROJECTION</text>
<text x="146.2" y="43.2">B</text>
<text x="259.8" y="43.1">1/4&quot;</text>
<text x="65.6" y="49.4">CHARGE WHEEL</text>
<text x="78.8" y="78.4">5 1/2&quot;</text>
<text x="181.9" y="78.4">5 1/2&quot;</text>
<text x="254.2" y="88.4">TOTAL</text>
<text x="241.9" y="90.3">OPENING</text>
<text x="242.7" y="92.7">HEIGHT</text>
<text x="253.6" y="90.8">HEIGHT</text>
<text x="84" y="105.9">A</text>
<text x="182.2" y="105.9">A</text>
<text x="193.6" y="104">3/8&quot; EXPANSION BOLTS</text>
<text x="202.6" y="106.4">3'-0&quot; O.C. MAX</text>
<text x="205.5" y="108.7">EACH SIDE</text>
<text x="146.2" y="123.7">B</text>
<text x="243.3" y="123.3">FINISHED FLOOR</text>
<text x="128.3" y="131.7">ELEVATION</text>
<text x="222.9" y="131.4">SECTION B-B</text>
<text x="222.6" y="141.7">MIN.</text>
<text x="223.4" y="138.8">PROJECTION</text>
<text x="232.1" y="141.7">MAX.</text>
<text x="220.5" y="144.1">12&quot; X 14&quot;</text>
<text x="230.4" y="144.1">32&quot; X 34&quot;</text>
<text x="78.8" y="153">5 1/2&quot;</text>
<text x="181.5" y="153">5 1/2&quot;</text>
<text x="124.7" y="158.4">OPENING WIDTH</text>
<text x="127.5" y="168.4">SECTION A-A</text>
</g>
<g font-size="1.6">
<text x="46.7" y="54.6">2&quot; O.C.</text>
<text x="30.4" y="71.3">9&quot; O.C.</text>
<text x="48.3" y="93.3">2&quot;</text>
<text x="19.1" y="97.1">3&quot; O.C.</text>
<text x="33.4" y="110.3">12&quot; O.C.</text>
</g>
<g font-size="1.5">
<text x="44.6" y="14.5">2&quot; O.C.</text>
<text x="34.4" y="29.4">9&quot; O.C.</text>
</g>
</svg>
